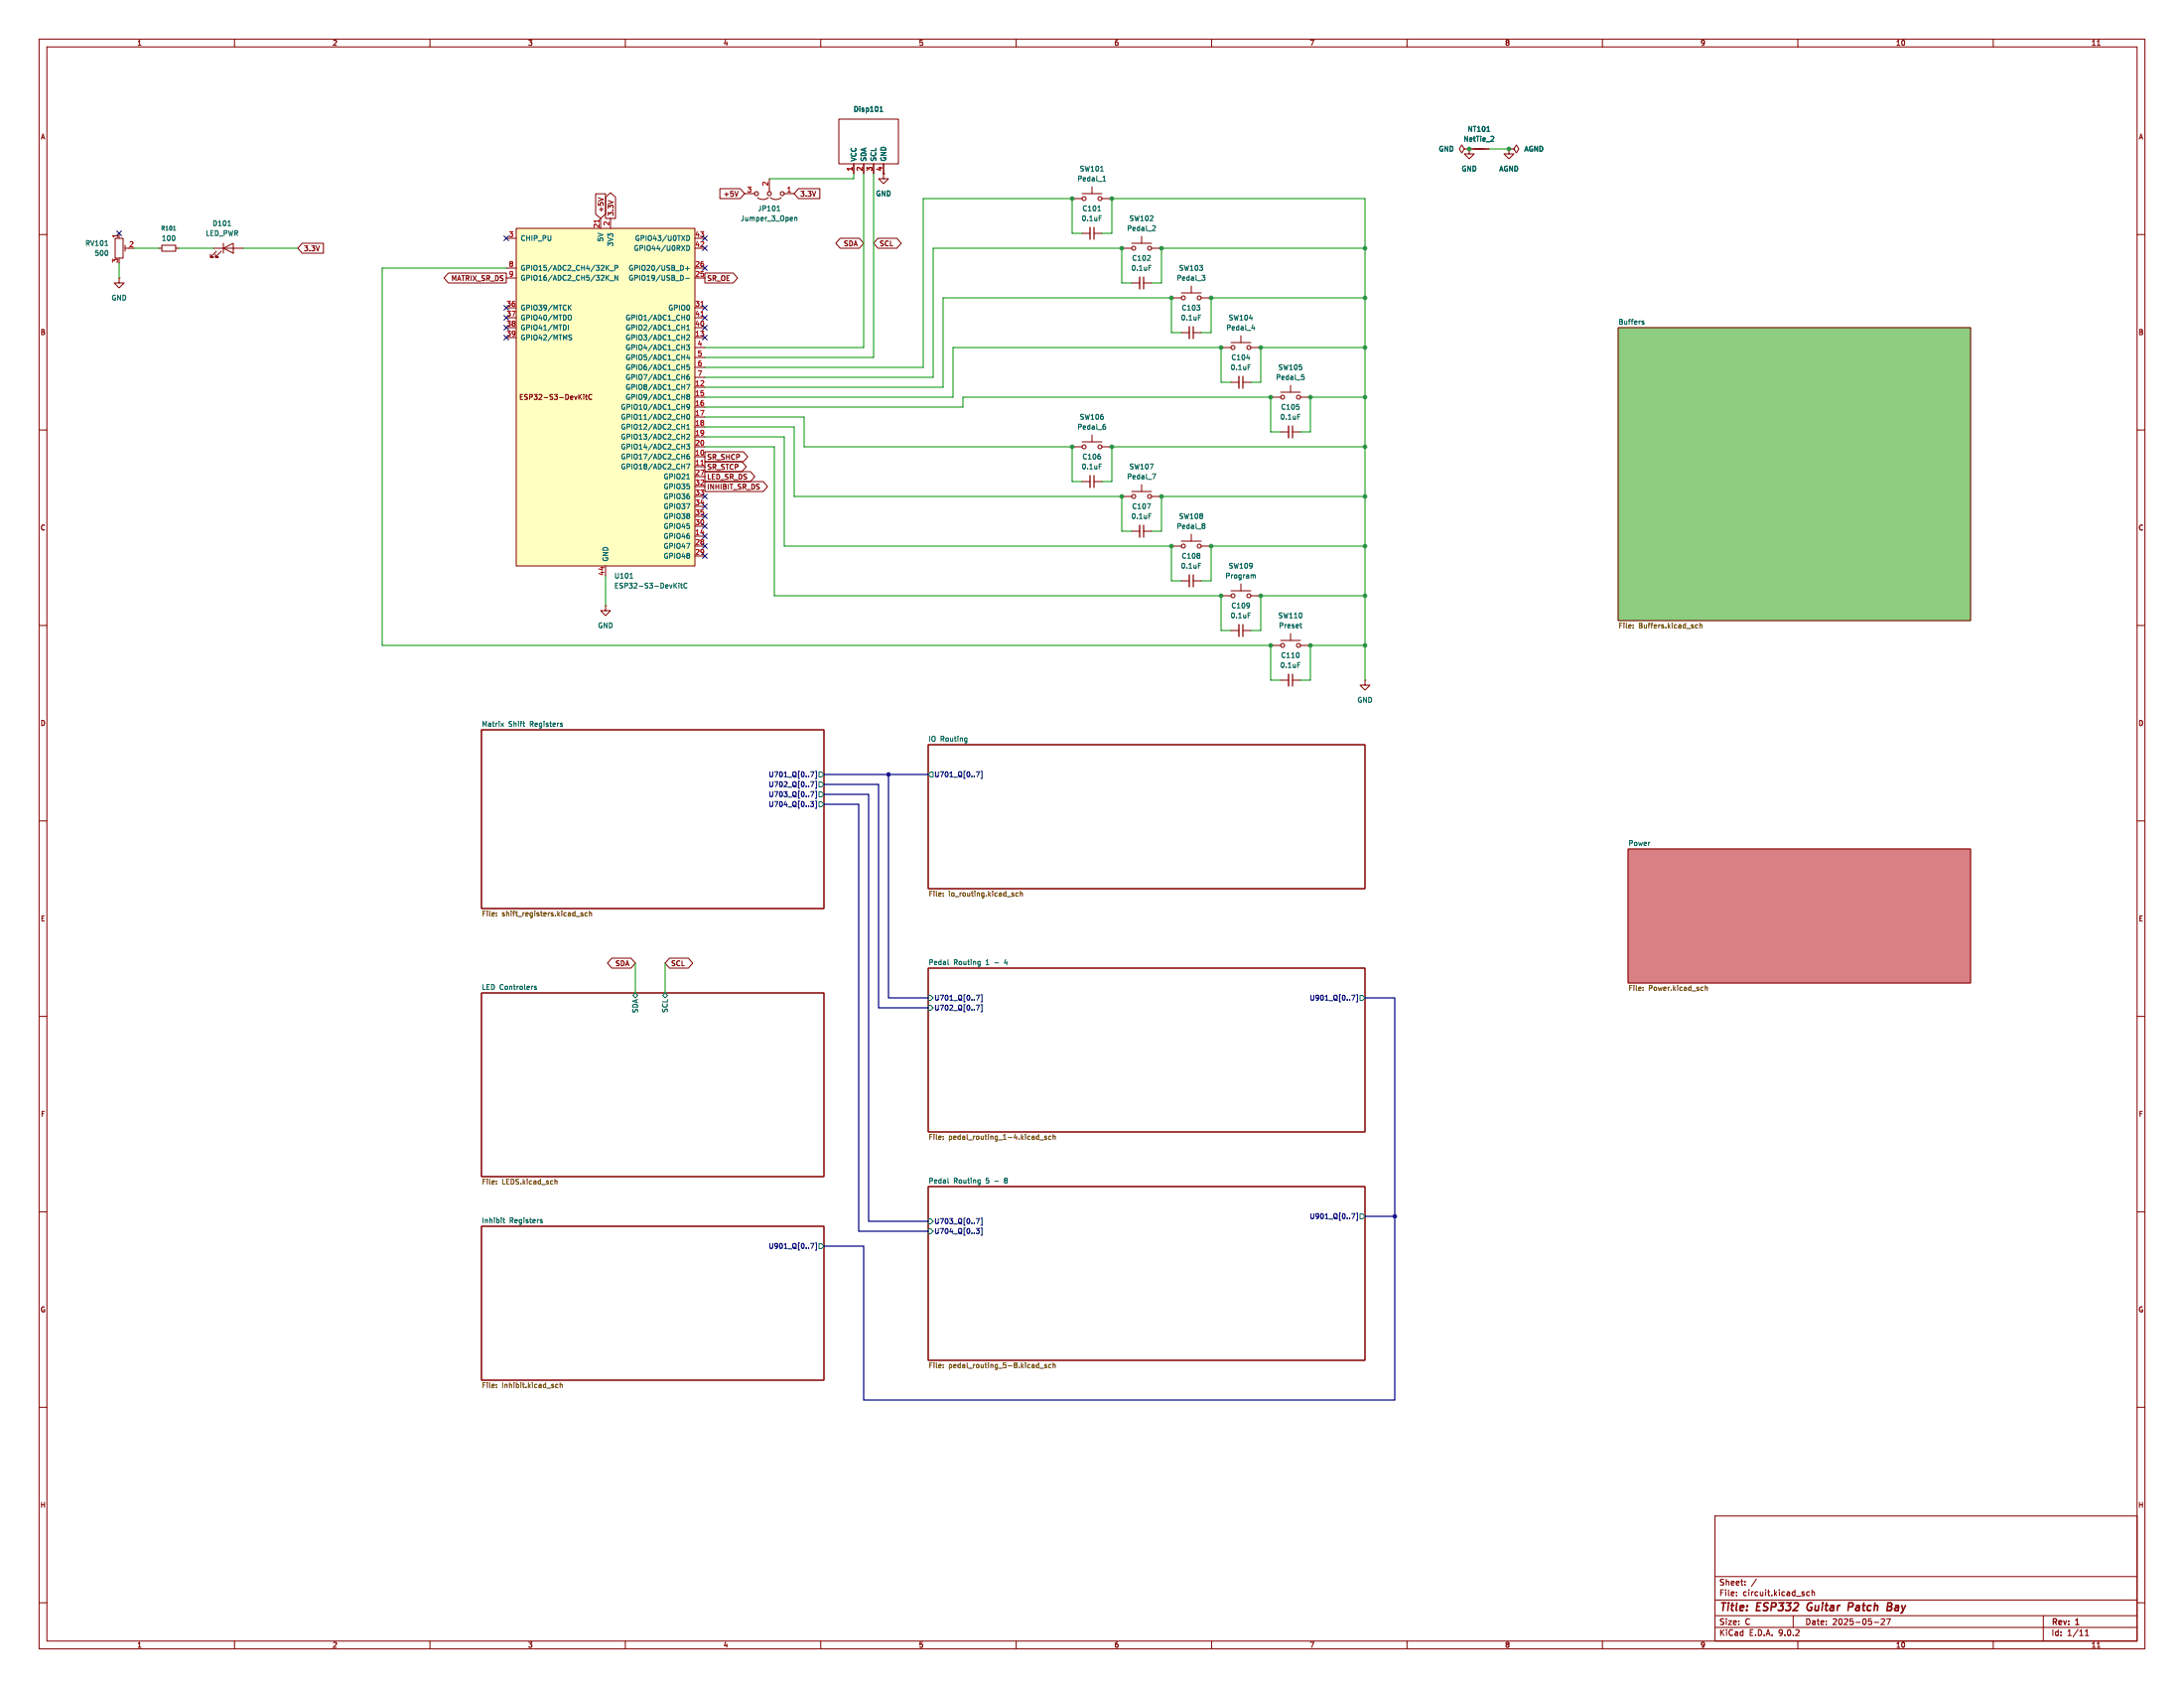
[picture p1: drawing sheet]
<svg xmlns="http://www.w3.org/2000/svg" width="559mm" height="432mm" viewBox="0 0 559 432" stroke-linecap="round" stroke-linejoin="round" font-family="sans-serif">
<g fill="none" stroke="#840000" stroke-width=".25">
<path d="M10 10h538.8v411.8h-538.8zM12 12h534.8v407.8h-534.8zM60 10v2M110 10v2M160 10v2M210 10v2M260 10v2M310 10v2M360 10v2M410 10v2M460 10v2M510 10v2"/>
<path d="M536.6 11.6h.7M375.9 38.1h5.1M10 60h2M546.8 60h2M414 83.8h90.2v75h-90.2zM10 110h2M546.8 110h2M10 160h2M546.8 160h2M123.2 186.7h87.6v45.7h-87.6zM237.5 190.5h111.7v36.8h-111.7zM10 210h2"/>
<path d="M416.6 217.2h87.6v34.3h-87.6zM546.8 210h2M10 260h2M123.2 254h87.6v47h-87.6zM237.5 247.7h111.7v41.9h-111.7zM546.8 260h2M10 310h2M123.2 313.7h87.6v39.4h-87.6zM237.5 303.5h111.7v44.5h-111.7zM546.8 310h2M10 360h2M546.8 360h2"/>
<path d="M438.8 387.8h108v32h-108zM10 410h2M60 419.8v2M110 419.8v2M160 419.8v2M210 419.8v2M260 419.8v2M310 419.8v2M360 419.8v2M410 419.8v2M438.8 416.3h108M438.8 413.3h108"/>
<path d="M438.8 409.3h108M438.8 403.3h108M444.3 408v.2M444.3 407.3v.1M446.5 405.3v.2M446.5 404.6v.1M449.4 403.9l-1.3 1.9M458.8 413.3v3M460 419.8v2M463 407.3l-.5-.1-.2 .3 .1 .6h.6M463.6 407.3h.6l.1 .9M463.6 406.7v1.5"/>
<path d="M479.5 415h1.2M481.3 414.2l.6-.1 .3 .4-.9 1.1h.9M482.7 414.1h1l-.7 1.5M510 419.8v2M522.8 413.3v6.5M533.5 418.4h.9M533.5 417.3l.5-.4v1.5M546.8 410h2M536.6 421.4h.7"/>
</g>
<path d="M462.6 410.3l-.3 .8 .3 .8M473.8 410h-.7l-.3 2M473.9 411l-1 .1M482.9 411h.7M483.1 410h.6l.3 .2v.4l-.4 .4M483.6 411l.4 .3-.1 .5-.3 .2h-.8" fill="none" stroke="#840000" stroke-width=".4"/>
<path d="M414 83.8h90.2v75h-90.2z" fill="#8ccd80" stroke="#8ccd80" stroke-width=".25"/>
<path d="M416.6 217.2h87.6v34.3h-87.6z" fill="#d88084" stroke="#d88084" stroke-width=".25"/>
<g fill="none" stroke="#000084" stroke-width=".25">
<path d="M207.4 197.4h.8l-.5 1.3M207.4 200h.8l-.5 1.2M208.6 197.3h.3v1.8h-.3M208.6 199.8h.3v1.9h-.3M249.8 197.4h.8l-.5 1.3M251 197.3h.3v1.8h-.3M207.4 202.5h.8l-.5 1.3M207.4 205h.8l-.5 .5 .4 .2 .1 .4-.3 .2h-.3M208.6 202.4h.3v1.8h-.3M208.6 204.9h.3v1.8h-.3M249.8 254.6h.8l-.5 1.2M249.8 257.1h.8l-.5 1.3"/>
<path d="M251 254.5h.3v1.8h-.3M251 257h.3v1.8h-.3M345.8 254.6h.9l-.6 1.2M347 254.5h.3v1.8h-.3M207.4 318.1h.8l-.5 1.2M208.6 318h.3v1.8h-.3M249.8 311.7h.8l-.5 1.3M249.8 314.3h.7l-.4 .5 .4 .1v.4l-.2 .2h-.4M251 311.6h.3v1.8h-.3M251 314.1h.3v1.9h-.3M345.8 310.5h.9l-.6 1.2M347 310.3h.3v1.9h-.3"/>
</g>
<g fill="none" stroke="#006464" stroke-width=".25">
<path d="M380.5 33.6h.7M382 34.9l.2 .2-.1 .3-.7 .7h.8M420.2 82.5l.5 .3-.2 .1h-.4M420.2 82.2h.4M128.2 185l.7 .8M128.9 185l-.7 .8M133.8 185h.5M134.2 185.8h.1M143.5 185h.4M143.5 185.4l.4 .2-.4 .2M209.5 197.5h.7l.6 .6-.6 .7h-.7zM238.1 197.5h.7v1.3h-.7l-.6-.7z"/>
<path d="M247 188.8h.4M247.4 188.8v1l-.3 .2M247.4 189.6h-.4M209.5 200h.7l.6 .7-.6 .6h-.7zM209.5 202.6h.7l.6 .6-.6 .6h-.7zM209.5 205.1h.7l.6 .6-.6 .7h-.7zM137.2 252.3h-.3l-.2 .2 .5 .3v.3h-.5M161.9 254.6l.7-.6 .6 .6-.6 .7zM169.5 254.6l.7-.6 .6 .6-.6 .7zM237.5 254.6h.6l.7 .7-.7 .6h-.6zM237.5 257.2h.6l.7 .6-.7 .6h-.6zM242.5 245.5v1.1l.2 .2"/>
<path d="M250.4 245.9l.4 .1M250.8 245.9v1.1l-.3 .2M250.8 246.7l-.4 .1M348 254.6h.6l.6 .7-.6 .6h-.6zM128.7 312h.5M128.9 311.5v1.1l.3 .2M138.3 312h.4M138.3 312.3l.5 .3-.1 .2h-.4M209.5 318.1h.7l.6 .7-.6 .6h-.7zM237.5 311.8h.6l.7 .6-.7 .7h-.6zM237.5 314.3h.6l.7 .7-.7 .6h-.6zM242.5 301.4v1.1l.2 .2"/>
<path d="M250.4 301.8l.4 .1M250.8 301.8v1l-.3 .3M250.8 302.6l-.4 .1M348 310.5h.6l.6 .7-.6 .6h-.6z"/>
</g>
<g fill="none" stroke="#725600" stroke-width=".25">
<path d="M417.9 159.9v.1M434.4 159.9l-.4-.1-.2 .3 .1 .5h.5M434.9 159.9h.5l.1 .8M434.9 159.4v1.3M417.9 160.5v.2M127 234.2v.1M127 233.5v.2M147.4 234.4h1M149.1 233.5h-.3l-.2 .2 .5 .3v.3h-.5M150.3 233.5h-.4l-.2 .2 .1 .6h.5M150.8 233.6l.5-.1 .1 .8M150.8 233v1.3"/>
<path d="M241.3 229.1v.1M241.3 228.5v.1M259.2 228.8l.2 .2-.2 .2M259.2 228.4l.2 .1M260.5 228.5l-.4-.1-.2 .2 .1 .6h.5M261.1 228.5h.4l.1 .7M261.1 228v1.2M420.4 253.2v.2M420.4 252.6v.1M435.6 252.5l.2 .1M435.8 253.3l-.2 .1M436.3 252.1v1.3"/>
<path d="M436.3 252.6h.5l.1 .8M241.3 290.7v.1M241.3 291.3v.2M266.1 291.6h.9M267.8 290.7l-.3-.1-.2 .2 .5 .3v.3h-.5M268.9 290.7l-.3-.1-.3 .3 .1 .5h.5M269.5 290.2v1.3M269.5 290.7h.4l.1 .8M127 302.1v.1M127 302.8v.1M142 301.6v1.3M142 302.2l.5-.1v.8"/>
<path d="M127 354.2v.1M127 354.8v.2M142.8 354.2l-.4-.1-.2 .3 .1 .5h.5M143.3 354.2h.5l.1 .8M143.3 353.7v1.3M241.3 349.1v.1M241.3 349.8v.1M266.1 350h.9M267.8 349.1l-.3-.1-.2 .2 .5 .3v.3h-.5M268.9 349.1l-.3-.1-.3 .3 .1 .5h.5M269.5 349.2l.4-.1 .1 .8M269.5 348.6v1.3"/>
</g>
<path d="M132.1 58.4h45.7v86.4h-45.7z" fill="#ffffc2"/>
<g fill="none" stroke="#840000" stroke-width=".25">
<path d="M214.6 30.5h15.3v11.4h-15.3zM374.6 38.1l-.6-1-.6 1 .6 1 .6-1h1.3M375.9 38.1v1.3h1.3l-1.3 1.2-1.3-1.2h1.3M375.9 38.1h.1M375.9 38.1h5.1M386.1 38.1v1.3h1.2l-1.2 1.2-1.3-1.2h1.3M386.1 38.1h.1M386.1 38.1h1.2l.7-1 .6 1-.6 1-.7-1M30.5 59.7v1.3M132.1 58.4h45.7v86.4h-45.7zM152.4 49.6h2.5v5.2l-1.2 1.1-1.3-1.1zM153.1 50.6l1.2 .4"/>
<path d="M153.7 55.9v2.5M154.9 50.4l1.3-1.1 1.3 1.1v5.5h-2.6zM156.2 55.9v2.5M184.2 48.3h5.2l1.1 1.2-1.1 1.3h-5.2zM188.8 48.9l-.4 1.3M190.5 49.5h2.5M193.8 50.5a2.26 2.26 0 0 0 2.8 0M196.8 45.7v3.3M197.1 50.5a2.26 2.26 0 0 0 2.8 0M200.7 49.5h2.5M204.3 48.3h5.5v2.5h-5.5l-1.1-1.3zM218.4 41.9v2.6"/>
<path d="M221 41.9v2.6M223.5 41.9v2.6M226.1 41.9v3.8h1.2l-1.2 1.3-1.3-1.3h1.3M274.3 50.8h2.6M276.9 49.5h5M276.9 59.7h2M279.4 47.8v1.7M279.9 59.7h2M281.9 50.8h2.6M29.5 61h2v5h-2zM30.5 71.1v1.3h1.2l-1.2 1.3-1.3-1.3h1.3M30.5 71.1h.1"/>
<path d="M32 63.5h1M32 62.7v1.6M40.6 63.5h.8M41.4 62.7h3.6v1.6h-3.6zM45 63.5h.7M54.6 63.5h7.6M55.4 64.3l-1.6 1.5h.8h-.8v-.8M56.6 64.3l-1.5 1.5h.8h-.8v-.8M57.1 63.5l2.6-1.3v2.6zM57.1 62.2v2.6M77.3 62.2h5.5v2.6h-5.5l-1.1-1.3zM114.7 69.8h14.8v2.6h-14.8l-1.1-1.3z"/>
<path d="M129.5 61h2.6M129.5 68.6h2.6M129.5 71.1h2.6M129.5 78.7h2.6M177.8 61h2.5M177.8 63.5h2.5M177.8 68.6h2.5M177.8 71.1h2.5M177.8 78.7h2.5M180.3 69.8h7.3l1.1 1.3-1.1 1.3h-7.3zM215 61h4.9l1.1 1.2-1.1 1.3h-4.9l-1.1-1.3zM224.6 61h4.9l1.1 1.2-1.1 1.3h-4.9l-1.1-1.3z"/>
<path d="M287 63.5h2.6M289.6 62.2h5M289.6 72.4h2M292.1 60.5v1.7M292.6 72.4h2M294.6 63.5h2.6M299.7 76.2h2.6M302.3 74.9h5M304.8 73.2v1.7M307.3 76.2h2.6M129.5 86.4h2.6M129.5 81.3h2.6"/>
<path d="M129.5 83.8h2.6M177.8 86.4h2.5M177.8 81.3h2.5M177.8 83.8h2.5M177.8 88.9h2.5M177.8 91.4h2.5M177.8 94h2.5M177.8 96.5h2.5M177.8 99.1h2.5M302.3 85.1h2M305.3 85.1h2M312.4 88.9h2.6"/>
<path d="M315 97.8h2M315 87.6h5M317.5 85.9v1.7M318 97.8h2M320 88.9h2.6M330.2 98.6v1.7M148.3 101.5l.5 .7M148.8 100.9l-.7 .7M149.3 100.9v.1M149.3 101.3v.9M149.8 101.3h.5M150 100.9v1.1l.3 .2"/>
<path d="M151.4 101a.56 .56 0 0 0-.8 .5 .56 .56 0 0 0 .8 .6M177.8 111.8h2.5M177.8 101.6h2.5M177.8 104.1h2.5M177.8 106.7h2.5M177.8 109.2h2.5M177.8 114.3h2.5M177.8 116.8h2.5M177.8 119.4h2.5M180.3 115.6h9.9l1.1 1.2-1.1 1.3h-9.9zM180.3 118.1h9.5l1.1 1.3-1.1 1.3h-9.5zM274.3 114.3h2.6"/>
<path d="M276.9 113h5M279.4 111.3v1.7M281.9 114.3h2.6M325.1 101.6h2.6M327.7 110.5h2M327.7 100.3h5M330.7 110.5h2M332.7 101.6h2.6M177.8 137.2h2.5M177.8 121.9h2.5M177.8 124.5h2.5M177.8 127h2.5"/>
<path d="M177.8 129.5h2.5M177.8 132.1h2.5M177.8 134.6h2.5M177.8 139.7h2.5M180.3 120.6h11.7l1.1 1.3-1.1 1.3h-11.7zM180.3 123.2h15l1.1 1.3-1.1 1.2h-15zM276.9 123.2h2M279.9 123.2h2M287 127h2.6M289.6 125.7h5M289.6 135.9h2M292.1 124v1.7"/>
<path d="M292.6 135.9h2M294.6 127h2.6M299.7 139.7h2.6M302.3 138.4h5M304.8 136.7v1.7M307.3 139.7h2.6M154.9 154.9v1.3h1.3l-1.3 1.3-1.2-1.3h1.2M154.9 154.9h.1M154.9 144.8v2.5M177.8 142.2h2.5M302.3 148.6h2M305.3 148.6h2"/>
<path d="M312.4 152.4h2.6M315 151.1h5M317.5 149.4v1.7M320 152.4h2.6M315 161.3h2M318 161.3h2M325.1 165.1h2.6M327.7 163.8h5M327.7 174h2M330.2 162.1v1.7M330.7 174h2M332.7 165.1h2.6"/>
<path d="M349.2 174v1.3h1.3l-1.3 1.2-1.2-1.2h1.2M349.2 174h.1M156.5 245.1h4.9l1.2 1.3-1.2 1.3h-4.9l-1.1-1.3zM171.3 245.1h4.8l1.1 1.3-1.1 1.3h-4.8l-1.1-1.3z"/>
<circle cx="193.5" cy="49.5" r=".51"/>
<circle cx="196.8" cy="49.5" r=".51"/>
<circle cx="200.2" cy="49.5" r=".51"/>
<circle cx="277.4" cy="50.8" r=".51"/>
<circle cx="281.4" cy="50.8" r=".51"/>
<circle cx="290.1" cy="63.5" r=".51"/>
<circle cx="294.1" cy="63.5" r=".51"/>
<circle cx="302.8" cy="76.2" r=".51"/>
<circle cx="306.8" cy="76.2" r=".51"/>
<circle cx="315.5" cy="88.9" r=".51"/>
<circle cx="319.5" cy="88.9" r=".51"/>
<circle cx="277.4" cy="114.3" r=".51"/>
<circle cx="281.4" cy="114.3" r=".51"/>
<circle cx="328.2" cy="101.6" r=".51"/>
<circle cx="332.2" cy="101.6" r=".51"/>
<circle cx="290.1" cy="127" r=".51"/>
<circle cx="294.1" cy="127" r=".51"/>
<circle cx="302.8" cy="139.7" r=".51"/>
<circle cx="306.8" cy="139.7" r=".51"/>
<circle cx="315.5" cy="152.4" r=".51"/>
<circle cx="319.5" cy="152.4" r=".51"/>
<circle cx="328.2" cy="165.1" r=".51"/>
<circle cx="332.2" cy="165.1" r=".51"/>
</g>
<g fill="none" stroke="#006464" stroke-width=".25">
<path d="M225.1 28.5h.7M225.1 27.6l.4-.4v1.3M380.5 33.6h.7M382 34.9l.2 .2-.1 .3-.7 .7h.8M44.4 58.9h.5M58.3 57.7h.7M198.8 53.9h.7M199.1 52.8l.1-.2v1.3M203.4 55.6v.9M203.4 55.7h.4l.1 .8M280.9 53.9h.7M281.2 55.2h.6"/>
<path d="M281.6 43.8h.7M282.2 46.3h.7M282.3 45.3l.2-.3v1.3M295.1 57.7l.4 .1 .1 .3-.8 .9h.8M26.9 62.8h.7M145.6 78.6l.5 .7M146.1 78l-.7 .8M155.3 68.4l.5 .8M155.3 71l.5 .7M155.8 67.9l-.7 .7M155.8 70.4l-.7 .8M156.1 69.3h.9"/>
<path d="M156.1 71.8h.9M157.3 68.6l.6-.1 .1-.5-.7-.1v1.3M158.1 70.4v1.3l-.8-1.3v1.3M174.6 70.5l.3 .5-.3 .6M175.4 68.7h1M175.4 71.2h1M175.7 60.3a.64 .64 0 0 1 .7 .6 .64 .64 0 0 1-.7 .6zM175.7 62.8a.64 .64 0 0 1 .7 .6 .64 .64 0 0 1-.7 .7zM175.9 68.2v1M293.9 67.9h.6M307.5 70.4h.8l-.4 .5 .3 .1 .1 .5-.2 .2h-.4M144.7 83.3v.9"/>
<path d="M145.4 83.1v1.3M145.7 86.2l.6 .4-.2 .3h-.4M145.7 85.7h.6M145.7 80.6l.3 .1 .2 .3-.1 .7-.4 .2M175.7 88.2h.7l-.4 .5 .4 .1v.6h-.7M175.7 98.4h.8l-.5 1.2M175.7 85.8l.5-.1 .2 .3-.7 .9h.7M175.7 84.4h.7M175.7 83.5l.4-.4v1.3M175.8 80.7l.2-.1a.62 .62 0 0 1 .5 .6 .62 .62 0 0 1-.6 .6l-.2-.4zM176 90.7l-.3 .9h.8M176.3 95.8l-.5 .3-.1 .8 .3 .2 .4-.1-.1-.6-.3-.1-.3 .3"/>
<path d="M176.3 91.2v.8M176.4 93.3h-.6l-.1 .6 .6-.1 .1 .6h-.7M306.6 80.6h.6M319 91.6h.8M319.3 93.3h.6M320.3 84h.8M320.9 83.6v.8M333 95.8h.6M333.2 96.3l.5 .3-.1 .4-.4 .1M174.4 109.1h.8M175.2 108.5v1.3M175.7 113.6h.7l-.4 .5 .4 .1v.6h-.7"/>
<path d="M175.7 118.7h.8l-.5 1.3M175.7 111.2l.5-.1 .2 .3-.7 .9h.7M175.7 108.9l.4-.4v1.3M175.7 109.8h.7M175.8 106.1l.2-.1a.62 .62 0 0 1 .5 .6 .62 .62 0 0 1-.6 .6l-.2-.4zM176 101.5l-.3 .2 .3 .5 .4-.3-.2-.4M176 101.5l-.3-.3 .3-.3 .4 .3-.2 .3M176 101.5h.2M176.3 116.1l-.5 .4-.1 .7 .3 .2 .4-.1-.1-.6-.3-.1-.3 .3M176.4 104l-.2 .2h-.4v-.6l.4-.2 .2 .3v.7l-.6 .3M281.2 118.7h.6M282.4 109l.5 .3-.1 .4-.4 .1"/>
<path d="M282.5 108.5h.3M332 106h.6M175.7 122.5h.7M293.5 128.8h.9l-.6 1.3M293.9 131.4h.6M294.8 121.2h.9l-.6 1.3M307.8 133.9l.5 .3-.2 .3M307.8 134.5h.3M308.1 134.5l.2 .5-.5 .2M161.2 147.9h.7M172.6 149.7l.6 .7M173.2 149.2l-.8 .7"/>
<path d="M173.7 149.2v.1M173.7 149.6v.8M174.1 149.6h.5M174.3 149.2v1.1l.3 .1M175.8 149.3a.56 .56 0 0 0-.8 .5 .56 .56 0 0 0 .8 .5M306.6 144.1h.6M319.3 156.8h.6M320.6 147.2l.2-.1h.3l.1 .8M332.6 159.8h.5M332 169.5h.6M332.8 160.4l.3 .2"/>
</g>
<path d="M153.3 56.2v.7M179.3 78.3h.7M179.3 80.9h.7M179.3 119h.7" fill="none" stroke="#a90000" stroke-width=".25"/>
<path d="M279.9 58.2v3M292.6 70.9v3M305.3 83.6v3M318 96.3v3M330.7 109v3M279.9 121.7v3M292.6 134.4v3M305.3 147.1v3M318 159.8v3M330.7 172.5v3" fill="none" stroke="#840000" stroke-width=".3"/>
<path d="M278.9 58.2v3M291.6 70.9v3M304.3 83.6v3M317 96.3v3M329.7 109v3M278.9 121.7v3M291.6 134.4v3M304.3 147.1v3M317 159.8v3M329.7 172.5v3" fill="none" stroke="#840000" stroke-width=".33"/>
<path d="M210.8 198.1h26.7M227.3 198.1v57.2h10.2M210.8 203.2h11.4v109.2h15.3M210.8 205.7h8.9v109.3h17.8M210.8 200.7h14v57.1h12.7M349.2 255.3h7.7v102.8h-135.9v-39.3h-10.2M349.2 311.2h7.7" fill="none" stroke="#000084" stroke-width=".3"/>
<g fill="none" stroke="#009600" stroke-width=".25">
<path d="M381 38.1h5.1M218.4 44.5v1.2h-21.6M221 44.5v44.4h-40.7M223.5 44.5v46.9h-43.2M276.9 59.7h-2.6v-8.9h-38.1v43.2h-55.9M281.9 59.7h2.6v-8.9h64.7v123.2M30.5 67.3v3.8M34.3 63.5h6.3M45.7 63.5h8.9M62.2 63.5h14M129.5 68.6h-31.7v96.5h227.3v8.9h2.6M289.6 72.4h-2.6v-8.9h-48.2v33h-58.5"/>
<path d="M349.2 63.5h-52v8.9h-2.6M349.2 76.2h-39.3v8.9h-2.6M302.3 85.1h-2.6v-8.9h-58.4v22.9h-61M315 97.8h-2.6v-8.9h-68.6v12.7h-63.5M349.2 88.9h-26.6v8.9h-2.6M180.3 106.7h25.4v7.6h68.6v8.9h2.6M180.3 111.8h20.4v27.9h99v8.9h2.6M180.3 104.1h66.1v-2.5h78.7v8.9h2.6M180.3 114.3h17.8v38.1h114.3v8.9h2.6M180.3 109.2h22.9v17.8h83.8v8.9h2.6M349.2 114.3h-64.7v8.9h-2.6M349.2 101.6h-13.9v8.9h-2.6"/>
<path d="M349.2 127h-52v8.9h-2.6M349.2 139.7h-39.3v8.9h-2.6M154.9 147.3v7.6M349.2 152.4h-26.6v8.9h-2.6M349.2 165.1h-13.9v8.9h-2.6M162.6 246.4v7.6M170.2 246.4v7.6"/>
</g>
<g fill="none" stroke="#000084" stroke-width=".25">
<path d="M29.9 59.1l1.2 1.2M31.1 59.1l-1.2 1.2M128.9 78.1l1.2 1.2M128.9 60.4l1.2 1.2M130.1 78.1l-1.2 1.2M130.1 60.4l-1.2 1.2M179.7 68l1.2 1.2M179.7 78.1l1.2 1.2M179.7 62.9l1.2 1.2M179.7 60.4l1.2 1.2M180.9 68l-1.2 1.2M180.9 78.1l-1.2 1.2"/>
<path d="M180.9 62.9l-1.2 1.2M180.9 60.4l-1.2 1.2M128.9 83.2l1.2 1.2M128.9 80.7l1.2 1.2M128.9 85.8l1.2 1.2M130.1 83.2l-1.2 1.2M130.1 80.7l-1.2 1.2M130.1 85.8l-1.2 1.2M179.7 83.2l1.2 1.2M179.7 80.7l1.2 1.2M179.7 85.8l1.2 1.2M180.9 83.2l-1.2 1.2"/>
<path d="M180.9 80.7l-1.2 1.2M180.9 85.8l-1.2 1.2M179.7 128.9l1.2 1.2M179.7 131.5l1.2 1.2M179.7 126.4l1.2 1.2M179.7 134l1.2 1.2M179.7 139.1l1.2 1.2M179.7 136.6l1.2 1.2M180.9 128.9l-1.2 1.2M180.9 131.5l-1.2 1.2M180.9 126.4l-1.2 1.2M180.9 134l-1.2 1.2"/>
<path d="M180.9 139.1l-1.2 1.2M180.9 136.6l-1.2 1.2M179.7 141.6l1.2 1.2M180.9 141.6l-1.2 1.2"/>
</g>
<g fill="#009600" stroke="#009600" stroke-width=".25">
<circle cx="349.2" cy="114.3" r=".46"/>
<circle cx="349.2" cy="101.6" r=".46"/>
<circle cx="349.2" cy="88.9" r=".46"/>
<circle cx="349.2" cy="127" r=".46"/>
<circle cx="349.2" cy="139.7" r=".46"/>
<circle cx="287" cy="127" r=".46"/>
<circle cx="284.5" cy="114.3" r=".46"/>
<circle cx="297.2" cy="127" r=".46"/>
<circle cx="312.4" cy="152.4" r=".46"/>
<circle cx="299.7" cy="139.7" r=".46"/>
<circle cx="309.9" cy="139.7" r=".46"/>
<circle cx="322.6" cy="152.4" r=".46"/>
<circle cx="335.3" cy="165.1" r=".46"/>
<circle cx="349.2" cy="152.4" r=".46"/>
<circle cx="349.2" cy="165.1" r=".46"/>
<circle cx="325.1" cy="165.1" r=".46"/>
<circle cx="349.2" cy="63.5" r=".46"/>
<circle cx="349.2" cy="76.2" r=".46"/>
<circle cx="325.1" cy="101.6" r=".46"/>
<circle cx="309.9" cy="76.2" r=".46"/>
<circle cx="312.4" cy="88.9" r=".46"/>
<circle cx="322.6" cy="88.9" r=".46"/>
<circle cx="335.3" cy="101.6" r=".46"/>
<circle cx="375.9" cy="38.1" r=".46"/>
<circle cx="386.1" cy="38.1" r=".46"/>
<circle cx="284.5" cy="50.8" r=".46"/>
<circle cx="274.3" cy="50.8" r=".46"/>
<circle cx="299.7" cy="76.2" r=".46"/>
<circle cx="274.3" cy="114.3" r=".46"/>
<circle cx="287" cy="63.5" r=".46"/>
<circle cx="297.2" cy="63.5" r=".46"/>
</g>
<g fill="#000084" stroke="#000084" stroke-width=".25">
<circle cx="227.3" cy="198.1" r=".46"/>
<circle cx="356.9" cy="311.2" r=".46"/>
</g>
<g font-size="2.8" fill="#840000">
<text x="439.8" y="412.7">Title:</text>
<text x="449.5" y="412.7">ESP332</text>
<text x="463.2" y="412.7">Guitar</text>
<text x="474.5" y="412.7">Patch</text>
<text x="485.3" y="412.7">Bay</text>
</g>
<g font-size="2.1" fill="#840000">
<text x="439.8" y="405.8">Sheet:</text>
<text x="439.8" y="408.5">File:</text>
<text x="445.9" y="408.5">circuit.kicad_sch</text>
<text x="439.8" y="418.7">KiCad</text>
<text x="439.8" y="415.9">Size:</text>
<text x="446.5" y="415.9">C</text>
<text x="447.5" y="418.7">E.D.A.</text>
<text x="455.1" y="418.7">9.0.2</text>
<text x="461.8" y="415.9">Date:</text>
<text x="468.8" y="415.9">2025-05-27</text>
<text x="524.8" y="416.1">Rev:</text>
<text x="524.8" y="418.7">Id:</text>
<text x="528.9" y="418.7">1/11</text>
<text x="531.2" y="416.1">1</text>
</g>
<g font-size="1.8" fill="#840000">
<text x="35" y="11.9">1</text>
<text x="85" y="11.9">2</text>
<text x="135" y="11.9">3</text>
<text x="185" y="11.9">4</text>
<text x="235" y="11.9">5</text>
<text x="285" y="11.9">6</text>
<text x="335" y="11.9">7</text>
<text x="385" y="11.9">8</text>
<text x="435" y="11.9">9</text>
<text x="485" y="11.9">10</text>
<text x="535" y="11.9">11</text>
<text x="10.3" y="35.9">A</text>
<text x="547.1" y="35.9">A</text>
<text x="225.8" y="43.9" transform="rotate(-90 225.8 43.9)">4</text>
<text x="185" y="50.5">+5V</text>
<text x="204.6" y="50.5">3.3V</text>
<text x="154.6" y="54.5" transform="rotate(-90 154.6 54.5)">+5V</text>
<text x="157.2" y="55.4" transform="rotate(-90 157.2 55.4)">3.3V</text>
<text x="77.6" y="64.5">3.3V</text>
<text x="215.8" y="63.2">SDA</text>
<text x="224.9" y="63.2">SCL</text>
<text x="115.4" y="72.1">MATRIX_SR_DS</text>
<text x="180.8" y="72.1">SR_OE</text>
<text x="10.3" y="85.9">B</text>
<text x="547.1" y="85.9">B</text>
<text x="132.7" y="102.5">ESP32-S3-DevKitC</text>
<text x="180.8" y="117.8">SR_SHCP</text>
<text x="180.8" y="120.3">SR_STCP</text>
<text x="180.8" y="122.9">LED_SR_DS</text>
<text x="180.8" y="125.4">INHIBIT_SR_DS</text>
<text x="10.3" y="135.9">C</text>
<text x="547.1" y="135.9">C</text>
<text x="10.3" y="185.9">D</text>
<text x="547.1" y="185.9">D</text>
<text x="10.3" y="235.9">E</text>
<text x="547.1" y="235.9">E</text>
<text x="157.4" y="247.3">SDA</text>
<text x="171.6" y="247.3">SCL</text>
<text x="10.3" y="285.9">F</text>
<text x="547.1" y="285.9">F</text>
<text x="10.3" y="335.9">G</text>
<text x="547.1" y="335.9">G</text>
<text x="10.2" y="385.9">H</text>
<text x="547" y="385.9">H</text>
<text x="35" y="421.7">1</text>
<text x="85" y="421.7">2</text>
<text x="135" y="421.7">3</text>
<text x="185" y="421.7">4</text>
<text x="235" y="421.7">5</text>
<text x="285" y="421.7">6</text>
<text x="335" y="421.7">7</text>
<text x="385" y="421.7">8</text>
<text x="435" y="421.7">9</text>
<text x="485" y="421.7">10</text>
<text x="535" y="421.7">11</text>
</g>
<g font-size="1.8" fill="#006464">
<text x="218.3" y="28.8">Disp101</text>
<text x="375.4" y="33.9">NT101</text>
<text x="219.3" y="41.4" transform="rotate(-90 219.3 41.4)">VCC</text>
<text x="221.8" y="41.4" transform="rotate(-90 221.8 41.4)">SDA</text>
<text x="224.4" y="41.4" transform="rotate(-90 224.4 41.4)">SCL</text>
<text x="226.9" y="41.4" transform="rotate(-90 226.9 41.4)">GND</text>
<text x="368" y="39">GND</text>
<text x="374.4" y="36.4">NetTie_2</text>
<text x="389.9" y="39">AGND</text>
<text x="275.5" y="46.6">Pedal_1</text>
<text x="276.2" y="44">SW101</text>
<text x="373.9" y="44">GND</text>
<text x="383.5" y="44">AGND</text>
<text x="224" y="50.4">GND</text>
<text x="54.3" y="58">D101</text>
<text x="189.4" y="56.7">Jumper_3_Open</text>
<text x="193.8" y="54.2">JP101</text>
<text x="276.7" y="56.7">0.1uF</text>
<text x="276.8" y="54.2">C101</text>
<text x="288.2" y="59.3">Pedal_2</text>
<text x="288.9" y="56.7">SW102</text>
<text x="21.7" y="63.1">RV101</text>
<text x="24.1" y="65.6">500</text>
<text x="41.3" y="61.8">100</text>
<text x="52.5" y="60.6">LED_PWR</text>
<text x="133.1" y="61.8">CHIP_PU</text>
<text x="154.5" y="61.9" transform="rotate(-90 154.5 61.9)">5V</text>
<text x="157.1" y="63.1" transform="rotate(-90 157.1 63.1)">3V3</text>
<text x="162.1" y="64.4">GPIO44/U0RXD</text>
<text x="162.4" y="61.8">GPIO43/U0TXD</text>
<text x="133.1" y="69.4">GPIO15/ADC2_CH4/32K_P</text>
<text x="133.1" y="72">GPIO16/ADC2_CH5/32K_N</text>
<text x="160.7" y="69.4">GPIO20/USB_D+</text>
<text x="160.7" y="72">GPIO19/USB_D-</text>
<text x="289.4" y="69.4">0.1uF</text>
<text x="289.5" y="66.9">C102</text>
<text x="300.9" y="72">Pedal_3</text>
<text x="301.6" y="69.4">SW103</text>
<text x="28.4" y="77.1">GND</text>
<text x="133.1" y="79.6">GPIO39/MTCK</text>
<text x="133.1" y="82.1">GPIO40/MTDO</text>
<text x="159.9" y="82.1">GPIO1/ADC1_CH0</text>
<text x="170.9" y="79.6">GPIO0</text>
<text x="302.1" y="82.1">0.1uF</text>
<text x="302.2" y="79.6">C103</text>
<text x="314.3" y="82.1">SW104</text>
<text x="414" y="83.1">Buffers</text>
<text x="133.1" y="87.2">GPIO42/MTMS</text>
<text x="133.1" y="84.7">GPIO41/MTDI</text>
<text x="159.9" y="84.7">GPIO2/ADC1_CH1</text>
<text x="159.9" y="87.2">GPIO3/ADC1_CH2</text>
<text x="159.9" y="89.8">GPIO4/ADC1_CH3</text>
<text x="313.6" y="84.7">Pedal_4</text>
<text x="159.9" y="92.3">GPIO5/ADC1_CH4</text>
<text x="159.9" y="94.8">GPIO6/ADC1_CH5</text>
<text x="314.8" y="94.8">0.1uF</text>
<text x="314.9" y="92.3">C104</text>
<text x="327" y="94.8">SW105</text>
<text x="159.9" y="97.4">GPIO7/ADC1_CH6</text>
<text x="159.9" y="99.9">GPIO8/ADC1_CH7</text>
<text x="326.3" y="97.4">Pedal_5</text>
<text x="158.7" y="105">GPIO10/ADC1_CH9</text>
<text x="158.7" y="107.5">GPIO11/ADC2_CH0</text>
<text x="159.9" y="102.5">GPIO9/ADC1_CH8</text>
<text x="276.2" y="107.5">SW106</text>
<text x="327.5" y="107.5">0.1uF</text>
<text x="327.6" y="105">C105</text>
<text x="158.7" y="112.6">GPIO13/ADC2_CH2</text>
<text x="158.7" y="110.1">GPIO12/ADC2_CH1</text>
<text x="275.5" y="110.1">Pedal_6</text>
<text x="158.7" y="115.2">GPIO14/ADC2_CH3</text>
<text x="158.7" y="117.7">GPIO17/ADC2_CH6</text>
<text x="276.8" y="117.7">C106</text>
<text x="158.7" y="120.2">GPIO18/ADC2_CH7</text>
<text x="169.7" y="122.8">GPIO21</text>
<text x="169.7" y="125.3">GPIO35</text>
<text x="276.7" y="120.2">0.1uF</text>
<text x="288.2" y="122.8">Pedal_7</text>
<text x="288.9" y="120.2">SW107</text>
<text x="169.7" y="127.9">GPIO36</text>
<text x="169.7" y="130.4">GPIO37</text>
<text x="289.5" y="130.4">C107</text>
<text x="169.7" y="132.9">GPIO38</text>
<text x="169.7" y="135.5">GPIO45</text>
<text x="289.4" y="132.9">0.1uF</text>
<text x="300.9" y="135.5">Pedal_8</text>
<text x="301.6" y="132.9">SW108</text>
<text x="155.8" y="143.8" transform="rotate(-90 155.8 143.8)">GND</text>
<text x="169.7" y="138">GPIO46</text>
<text x="169.7" y="140.6">GPIO47</text>
<text x="169.7" y="143.1">GPIO48</text>
<text x="302.2" y="143.1">C108</text>
<text x="157.1" y="148.2">U101</text>
<text x="302.1" y="145.6">0.1uF</text>
<text x="313.4" y="148.2">Program</text>
<text x="314.3" y="145.6">SW109</text>
<text x="157.1" y="150.7">ESP32-S3-DevKitC</text>
<text x="314.9" y="155.8">C109</text>
<text x="152.9" y="160.9">GND</text>
<text x="314.8" y="158.3">0.1uF</text>
<text x="327" y="158.3">SW110</text>
<text x="327.1" y="160.9">Preset</text>
<text x="327.5" y="171">0.1uF</text>
<text x="327.6" y="168.5">C110</text>
<text x="347.2" y="179.9">GND</text>
<text x="123.2" y="186">Matrix</text>
<text x="130.1" y="186">Shift</text>
<text x="135.7" y="186">Registers</text>
<text x="237.5" y="189.8">IO</text>
<text x="240.6" y="189.8">Routing</text>
<text x="416.6" y="216.5">Power</text>
<text x="237.5" y="246.9">Pedal</text>
<text x="244" y="246.9">Routing</text>
<text x="252.3" y="246.9">1</text>
<text x="254.7" y="246.9">-</text>
<text x="257.5" y="246.9">4</text>
<text x="123.2" y="253.3">LED Controlers</text>
<text x="163.4" y="259.2" transform="rotate(-90 163.4 259.2)">SDA</text>
<text x="171" y="259.2" transform="rotate(-90 171 259.2)">SCL</text>
<text x="237.5" y="302.8">Pedal</text>
<text x="244" y="302.8">Routing</text>
<text x="252.3" y="302.8">5</text>
<text x="254.7" y="302.8">-</text>
<text x="257.5" y="302.8">8</text>
<text x="123.2" y="313">Inhibit</text>
<text x="130.3" y="313">Registers</text>
</g>
<g font-size="1.8" fill="#a90000">
<text x="196.6" y="47.7" transform="rotate(-90 196.6 47.7)">2</text>
<text x="218.2" y="43.9" transform="rotate(-90 218.2 43.9)">1</text>
<text x="220.7" y="43.9" transform="rotate(-90 220.7 43.9)">2</text>
<text x="223.3" y="43.9" transform="rotate(-90 223.3 43.9)">3</text>
<text x="191.1" y="49.3">3</text>
<text x="201.2" y="49.3">1</text>
<text x="153.4" y="58.5" transform="rotate(-90 153.4 58.5)">21</text>
<text x="156" y="57.9" transform="rotate(-90 156 57.9)">2</text>
<text x="30.2" y="61" transform="rotate(-90 30.2 61)">1</text>
<text x="32.9" y="63.2">2</text>
<text x="130.1" y="60.7">3</text>
<text x="177.8" y="60.7">43</text>
<text x="177.8" y="63.2">42</text>
<text x="30.2" y="67.4" transform="rotate(-90 30.2 67.4)">3</text>
<text x="130.1" y="68.3">8</text>
<text x="130.1" y="70.9">9</text>
<text x="177.8" y="68.3">26</text>
<text x="177.8" y="70.9">25</text>
<text x="129.5" y="78.5">36</text>
<text x="129.5" y="81">37</text>
<text x="129.5" y="83.6">38</text>
<text x="177.8" y="81">41</text>
<text x="177.8" y="83.6">40</text>
<text x="177.8" y="78.5">31</text>
<text x="129.5" y="86.1">39</text>
<text x="177.8" y="86.1">13</text>
<text x="178.4" y="88.6">4</text>
<text x="178.4" y="91.2">5</text>
<text x="178.4" y="93.7">6</text>
<text x="177.8" y="98.8">12</text>
<text x="177.8" y="101.3">15</text>
<text x="178.4" y="96.3">7</text>
<text x="177.8" y="103.9">16</text>
<text x="177.8" y="106.4">17</text>
<text x="177.8" y="111.5">19</text>
<text x="177.8" y="109">18</text>
<text x="177.8" y="114">20</text>
<text x="177.8" y="116.6">10</text>
<text x="177.8" y="119.1">11</text>
<text x="177.8" y="121.7">27</text>
<text x="177.8" y="124.2">32</text>
<text x="177.8" y="126.7">33</text>
<text x="177.8" y="129.3">34</text>
<text x="177.8" y="131.8">35</text>
<text x="177.8" y="136.9">14</text>
<text x="177.8" y="134.4">30</text>
<text x="177.8" y="139.4">28</text>
<text x="177.8" y="142">29</text>
<text x="154.7" y="147.4" transform="rotate(-90 154.7 147.4)">44</text>
</g>
<g font-size="1.8" fill="#725600">
<text x="414" y="161.1">File:</text>
<text x="419.2" y="161.1">Buffers.kicad_sch</text>
<text x="237.5" y="229.6">File:</text>
<text x="242.7" y="229.6">io_routing.kicad_sch</text>
<text x="123.2" y="234.7">File:</text>
<text x="128.4" y="234.7">shift_registers.kicad_sch</text>
<text x="416.6" y="253.8">File:</text>
<text x="421.8" y="253.8">Power.kicad_sch</text>
<text x="237.5" y="291.9">File:</text>
<text x="242.7" y="291.9">pedal_routing_1-4.kicad_sch</text>
<text x="123.2" y="303.3">File:</text>
<text x="128.4" y="303.3">LEDS.kicad_sch</text>
<text x="237.5" y="350.3">File:</text>
<text x="242.7" y="350.3">pedal_routing_5-8.kicad_sch</text>
<text x="123.2" y="355.4">File:</text>
<text x="128.4" y="355.4">Inhibit.kicad_sch</text>
</g>
<g font-size="1.8" fill="#000084">
<text x="196.6" y="199">U701_Q[0..7]</text>
<text x="196.6" y="201.5">U702_Q[0..7]</text>
<text x="239" y="199">U701_Q[0..7]</text>
<text x="196.6" y="204.1">U703_Q[0..7]</text>
<text x="196.6" y="206.6">U704_Q[0..3]</text>
<text x="239" y="256.1">U701_Q[0..7]</text>
<text x="335" y="256.1">U901_Q[0..7]</text>
<text x="239" y="258.7">U702_Q[0..7]</text>
<text x="239" y="313.3">U703_Q[0..7]</text>
<text x="239" y="315.8">U704_Q[0..3]</text>
<text x="335" y="312">U901_Q[0..7]</text>
<text x="196.6" y="319.6">U901_Q[0..7]</text>
</g>
<text font-size="1.4" fill="#006464" x="41.1" y="59.2">R101</text>
</svg>
